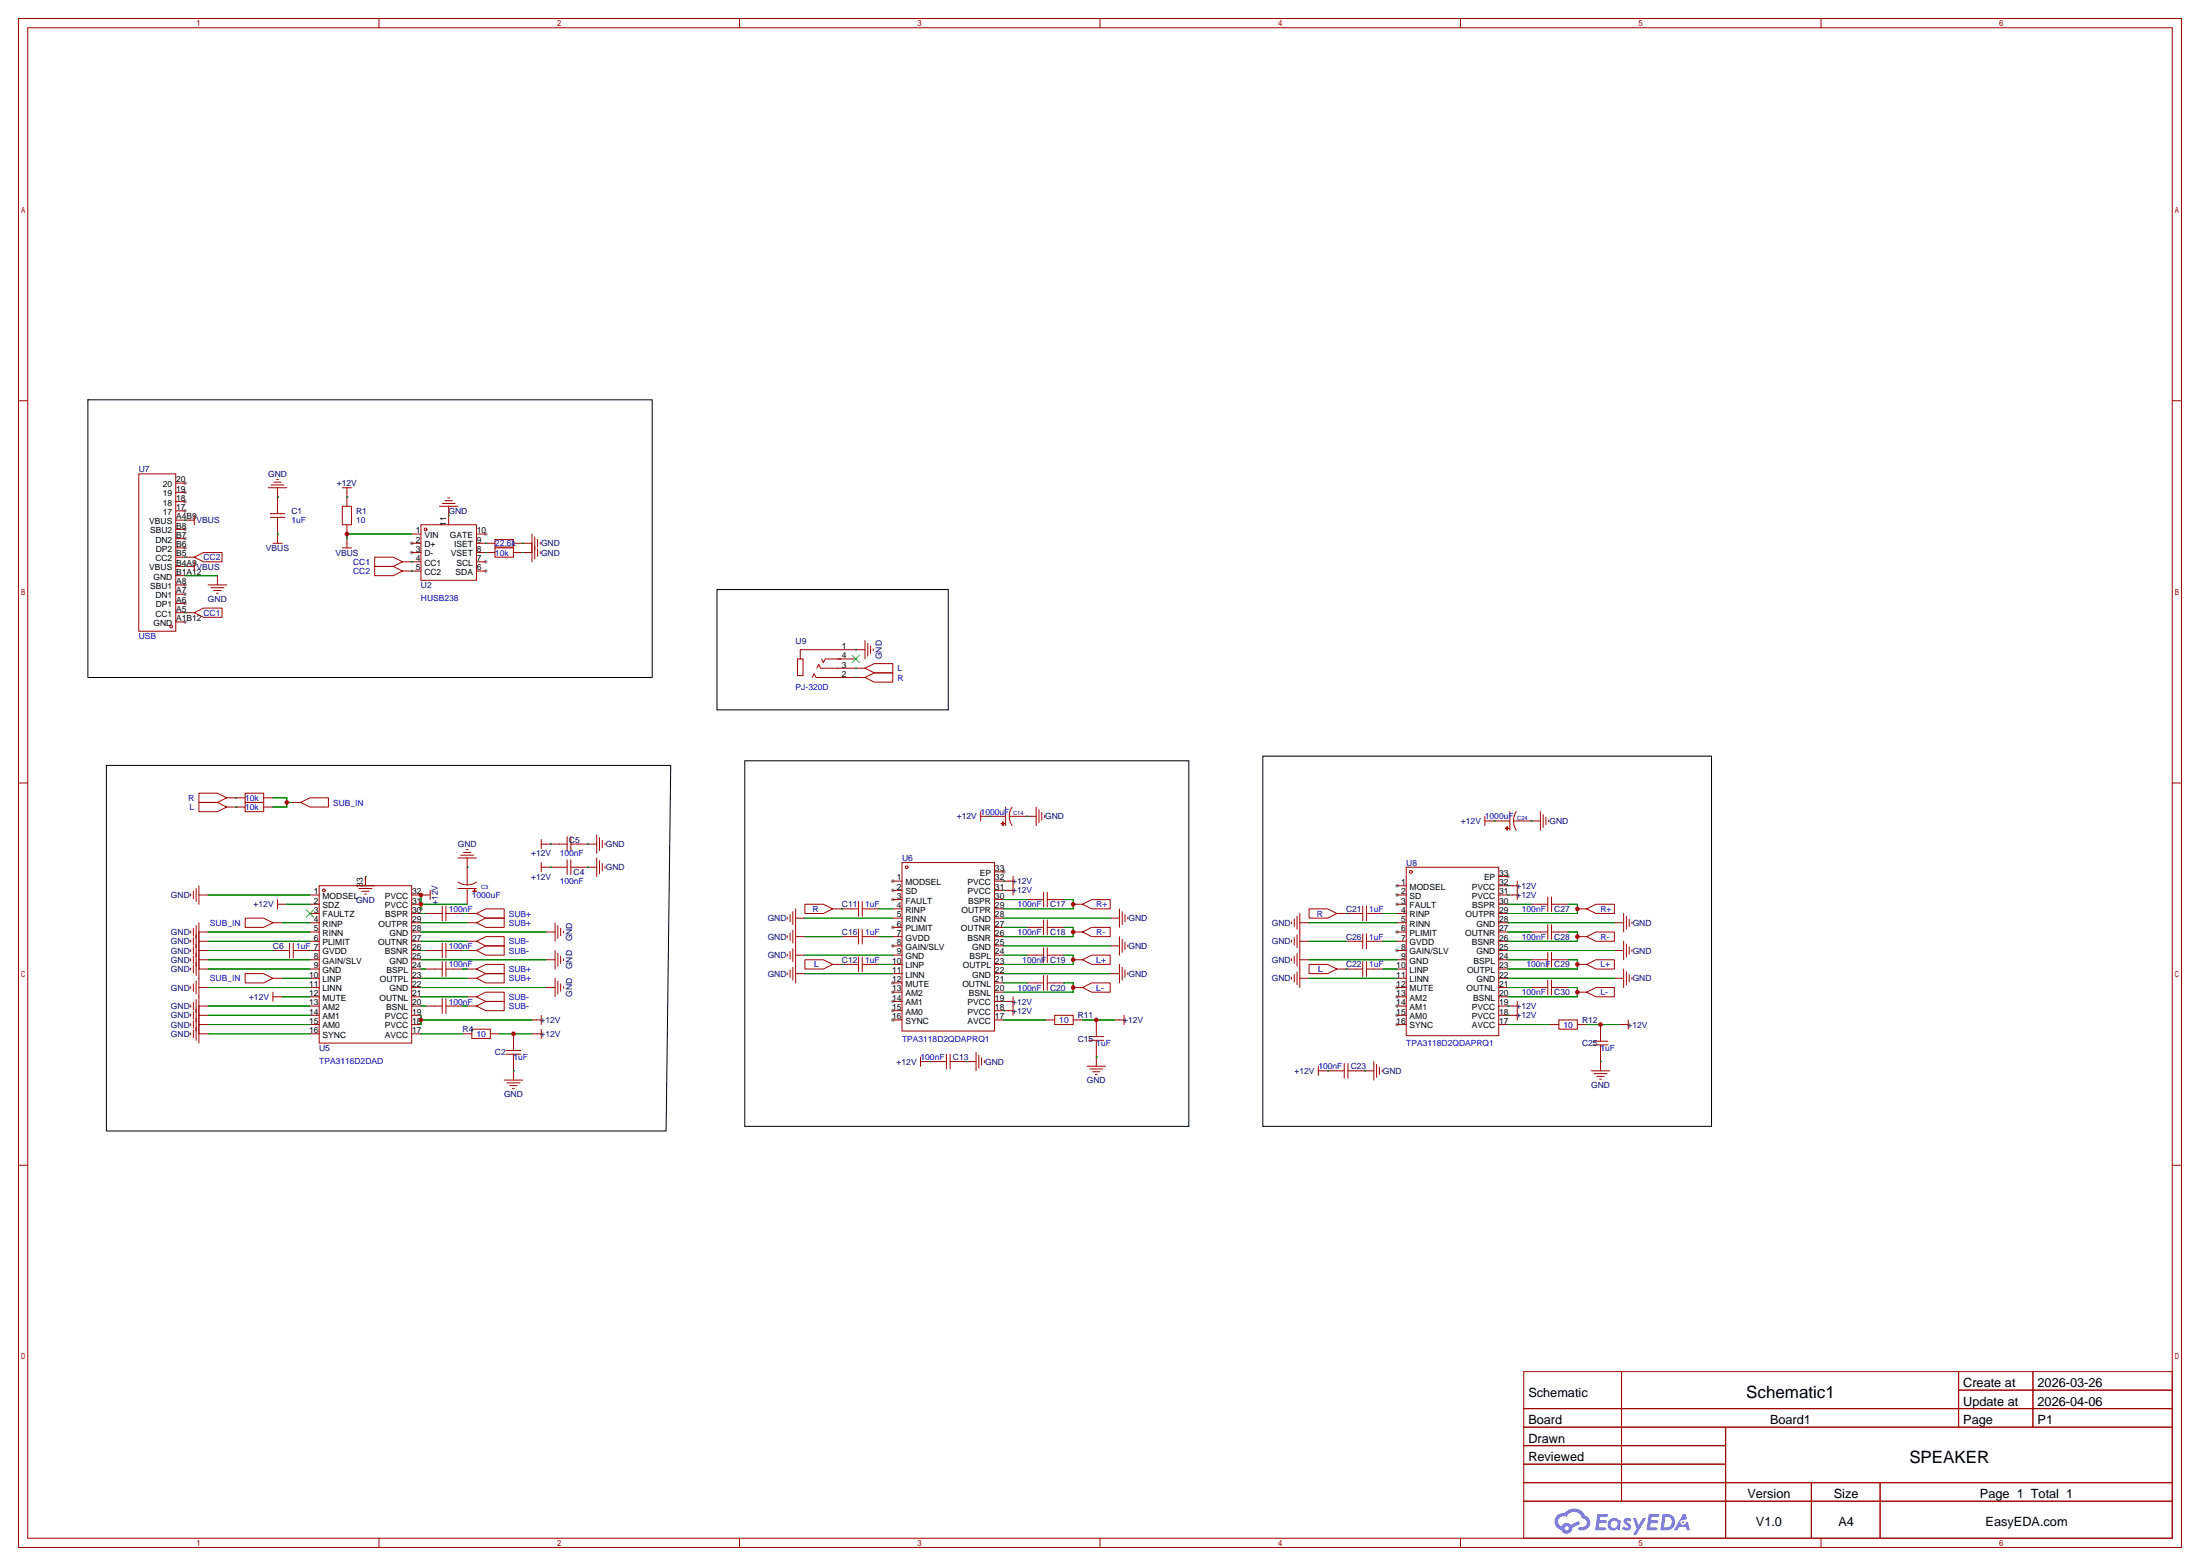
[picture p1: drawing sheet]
<svg xmlns="http://www.w3.org/2000/svg" width="604mm" height="430mm" viewBox="0 0 604 430" stroke-linecap="round" stroke-linejoin="round" font-family="sans-serif">
<g fill="#999">
<circle cx="113" cy="149.1" r=".51"/>
<circle cx="113" cy="151.6" r=".51"/>
<circle cx="133.3" cy="156.7" r=".51"/>
<circle cx="133.3" cy="154.2" r=".51"/>
<circle cx="133.3" cy="146.6" r=".51"/>
<circle cx="275.6" cy="239.3" r=".51"/>
<circle cx="245.1" cy="279.9" r=".51"/>
<circle cx="245.1" cy="277.4" r=".51"/>
<circle cx="245.1" cy="274.8" r=".51"/>
<circle cx="245.1" cy="272.3" r=".51"/>
<circle cx="245.1" cy="269.7" r=".51"/>
<circle cx="245.1" cy="259.6" r=".51"/>
<circle cx="245.1" cy="254.5" r=".51"/>
<circle cx="245.1" cy="246.9" r=".51"/>
<circle cx="245.1" cy="244.3" r=".51"/>
<circle cx="245.1" cy="241.8" r=".51"/>
<circle cx="50.8" cy="132.6" r=".51"/>
<circle cx="50.8" cy="135.1" r=".51"/>
<circle cx="50.8" cy="137.7" r=".51"/>
<circle cx="50.8" cy="140.2" r=".51"/>
<circle cx="50.8" cy="145.3" r=".51"/>
<circle cx="50.8" cy="147.8" r=".51"/>
<circle cx="50.8" cy="150.4" r=".51"/>
<circle cx="50.8" cy="160.5" r=".51"/>
<circle cx="50.8" cy="163.1" r=".51"/>
<circle cx="50.8" cy="165.6" r=".51"/>
<circle cx="50.8" cy="170.7" r=".51"/>
<circle cx="414" cy="240.5" r=".51"/>
<circle cx="383.5" cy="281.2" r=".51"/>
<circle cx="383.5" cy="278.6" r=".51"/>
<circle cx="383.5" cy="276.1" r=".51"/>
<circle cx="383.5" cy="273.6" r=".51"/>
<circle cx="383.5" cy="271" r=".51"/>
<circle cx="383.5" cy="260.9" r=".51"/>
<circle cx="383.5" cy="255.8" r=".51"/>
<circle cx="383.5" cy="248.2" r=".51"/>
<circle cx="383.5" cy="245.6" r=".51"/>
<circle cx="383.5" cy="243.1" r=".51"/>
<circle cx="115.6" cy="249.4" r=".51"/>
</g>
<g fill="none" stroke="#a10000" stroke-width=".27">
<path d="M5.1 5.1h593.8v419.6h-593.8zM7.6 7.6h588.8v414.5h-588.8zM104.1 5.1v2.5M203 5.1v2.5M302 5.1v2.5M401 5.1v2.5M500 5.1v2.5M5.1 110h2.5M596.4 110h2.5M5.1 214.9h2.5M596.4 214.9h2.5M5.1 319.8h2.5"/>
<path d="M596.4 319.8h2.5M418.3 376.4h178.1v45.7h-178.1zM445.2 376.4v35.6M537.7 376.4v15.3M558.1 376.4v15.3M418.3 386.6h178.1M418.3 391.7h178.1M418.3 396.7h55.5M473.8 391.7v30.4M537.7 381.5h58.7M418.3 406.9h178.1M418.3 401.8h55.5"/>
<path d="M418.3 412h178.1M497.3 406.9v15.2M516.2 406.9v15.2M104.1 422.1v2.6M203 422.1v2.6M302 422.1v2.6M401 422.1v2.6M500 422.1v2.6"/>
</g>
<g fill="#5487ff">
<path d="M446.1 416.8a1.3 1.3 0 0 1 1.8 .3l-.4 .6a.47 .47 0 0 0-.4-.4 .47 .47 0 0 0-.5 .3l.1 .1a1.22 1.22 0 0 1 1 .9 1.22 1.22 0 0 1-.4 1.3 1.58 1.58 0 0 1-2-.5l.5-.6 .8 .5a.31 .31 0 0 0 .4-.3 .31 .31 0 0 0-.3-.3 1.12 1.12 0 0 1-.6-1.9z"/>
<path d="M448.4 416.6h.8l.7 2 1.1-2h1l-2.8 4.6h-.9l1-1.7z"/>
<path d="M438.6 415.5h2.5l.4 .2-.2 .5-1.9 .1-.2 .9h1.7l.3 .4-.4 .4h-1.7l-.2 1.2h1.9l.2 .4-.2 .3-2.9 .1z"/>
<path d="M452.7 415.5h2.7a.39 .39 0 0 1 .2 .5 .39 .39 0 0 1-.4 .3h-1.7l-.2 .9h1.7l.3 .4-.4 .4h-1.7l-.2 1.2h1.9l.1 .6-.3 .2h-2.7z"/>
<path d="M462.1 415.5h.7l.4 1.3-.7 .4a.75 .75 0 0 0-1.1 .3 .75 .75 0 0 0 .5 1 .75 .75 0 0 0 .9-.7l.6-.2 .6 2.4h-.9l-.2-1h-1.9l-.5 1h-.9z"/>
<path d="M456.5 415.5l-.7 4.5h1.5a2.27 2.27 0 0 0 2.6-2.3 2.27 2.27 0 0 0-2.7-2.2zM457.2 416.3a1.5 1.5 0 0 1 1.8 1.5 1.5 1.5 0 0 1-1.9 1.4h-.3z"/>
<path d="M441.9 417.1a1.6 1.6 0 0 0-.3 2.3 1.6 1.6 0 0 0 2.3 .2l.8 .4 .3-2.5-.2-.3h-.4a1.58 1.58 0 0 0-2.5-.1zM442.5 417.6a.99 .99 0 0 1 1.6 .6 .99 .99 0 0 1-1.3 1.1 .98 .98 0 0 1-.3-1.7z"/>
<path d="M427.5 415.9a2.37 2.37 0 0 0 1.2 4 1.54 1.54 0 0 0 1.7 1 1.54 1.54 0 0 0 1.3-1.6l2.1-1.1-.4-.8-2.1 1.1a1.57 1.57 0 0 0-2.6 .4 1.5 1.5 0 0 1-.7-2.1 1.5 1.5 0 0 1 2.1-.5 2.27 2.27 0 0 1 2.3-1.4 2.27 2.27 0 0 1 2.1 1.8 1.23 1.23 0 0 1 1.1 1.6 1.23 1.23 0 0 1-1.8 .7 .47 .47 0 0 0-.5 .5 .47 .47 0 0 0 .4 .5 2.14 2.14 0 0 0 2.8-1.4 2.14 2.14 0 0 0-1.4-2.7 3.2 3.2 0 0 0-5.4-.7l-1.2 .1zM429.6 419.4a.58 .58 0 0 1 1.1 0 .58 .58 0 0 1-1.1 0z"/>
<circle cx="462.1" cy="417.7" r=".28"/>
</g>
<g fill="none" stroke="#a10000" stroke-width=".27">
<path d="M38.1 130h10.2v43.2h-10.2zM48.3 132.6h2.5M48.3 135.1h2.5M48.3 137.7h2.5M73.7 133.9h5M74.4 133.1h3.6M75.2 132.3h2M75.9 131.6h.6M76.2 133.9v7.1M94 138.9h2.5v5.1h-2.5zM94 133.9h2.5M95.2 133.9v5"/>
<path d="M120.6 138.9h5.1M121.4 138.2h3.6M122.2 137.4h2M122.9 136.7h.5M123.2 138.9v5.1M48.3 140.2h2.5M48.3 142.7h5M48.3 145.3h2.5M48.3 147.8h2.5M48.3 150.4h2.5M48.3 152.9h5M48.3 155.4h5"/>
<path d="M48.3 158h2.5M53.3 152.9l2.6-1.3h5.1v2.6h-5.1zM53.3 141.5v2.5M53.3 154.2v2.5M59.7 158v2.5M74.2 142h4M74.2 141h4M74.9 149.1h2.6M76.2 142v7.1M94 150.4h2.5M95.2 144v2.6M95.2 147.8v2.6"/>
<path d="M102.9 152.9h5l2.6 1.3-2.6 1.2h-5zM102.9 155.4h5l2.6 1.3-2.6 1.3h-5zM110.5 154.2h5.1M110.5 156.7h5.1M113 146.6h2.6M113 149.1h2.6M113 151.6h2.6M115.6 144h15.2v15.3h-15.2zM130.8 146.6h2.5M130.8 149.1h5.1M130.8 151.6h5.1M130.8 154.2h2.5"/>
<path d="M130.8 156.7h2.5M135.9 150.4h5.1v2.5h-5.1zM135.9 148.1h5.1v2h-5.1zM141 149.1h5M141 151.6h5M146 146.6v7.6M146.8 147.3v6.1M147.6 148.1v2M147.6 150.6v2.1M148.3 148.8v.6M148.3 151.4v.5M48.3 160.5h2.5"/>
<path d="M48.3 163.1h2.5M48.3 165.6h2.5M48.3 168.1h5M48.3 170.7h2.5M53.3 168.1l2.6-1.2h5.1v2.5h-5.1zM57.1 160.5h5.1M57.9 161.3h3.6M58.7 162.1h2M59.4 162.8h.5M237.5 178.3h-17.8v2.5M237.5 175.8v5M238.3 176.5v3.6"/>
<path d="M239 177.3v2M239.8 178.1v.5M218.9 180.8h1.6v4.6h-1.6zM223 185.9l.5-1 .5 1h13.5M224.3 183.4l.5-1 .5 1h12.2M225.6 180.8l.5 1.1 .5-1.1h4.3M229.9 180.8h5M237.5 185.9l2.5-1.2h5.1v2.5h-5.1zM237.5 183.4l2.5-1.3h5.1v2.6h-5.1zM54.6 217.7h5.1l2.5 1.2-2.5 1.3h-5.1zM62.2 218.9h5.1M67.3 217.7h5.1v2.5h-5.1z"/>
<path d="M72.4 218.9h2.5M54.6 220.2h5.1l2.5 1.3-2.5 1.3h-5.1zM62.2 221.5h5.1M67.3 220.2h5.1v2.6h-5.1zM72.4 221.5h2.5M80 220.2h2.5M82.5 220.2l2.6-1.3h5.1v2.6h-5.1zM125.7 235.5h5.1M126.5 234.7h3.5M127.3 233.9h2M128 233.2h.5M128.3 235.5v7.3"/>
<path d="M148.6 230.4v2.5M148.6 236.7v2.6M148.6 238h7.1M148.6 231.6h7.1M155.7 229.6v4.1M155.7 236v4M156.7 229.6v4.1M156.7 236v4M156.7 238h7.1M156.7 231.6h7.1M163.8 229.1v5.1M163.8 235.5v5"/>
<path d="M164.6 229.9v3.5M164.6 236.2v3.6M165.4 230.6v2.1M165.4 237v2M166.1 231.4v.5M166.1 237.7v.6M247.6 236.7h25.4v46.3h-25.4zM269.2 224h6.9M269.2 222.8v2.5M273 239.3h2.6M274.8 226l1 .1zM275.3 225.6l.1 1z"/>
<path d="M276.1 221.5v5.1M277.1 224l.1 1.1 .7 1.5M277.1 224h7.4M277.9 221.5l-.5 .9-.3 1.6M284.5 221.5v5.1M285.2 222.2v3.6M286 223v2M286.8 223.8v.5M386.1 238h25.4v46.2h-25.4zM407.7 225.3h6.8M407.7 224v2.6M413.3 227.3h1z"/>
<path d="M413.8 226.8v1zM414.5 222.8v5M415.5 225.3l.1 1.1 .7 1.4M415.5 225.3h7.4M416.3 222.8l-.5 .9-.3 1.6M422.9 222.8v5M423.7 223.5v3.6M424.4 224.3v2M425.2 225v.6M52.3 245.4v.5M52.3 255.5v.5M52.3 258.1v.5"/>
<path d="M53.1 244.6v2M53.1 254.8v2M53.1 257.3v2M53.1 259.8v2.1M53.8 243.8v3.6M53.8 254v13.7M54.6 245.6h2.5M54.6 255.8h2.5M54.6 258.3h2.5M54.6 243.1v5.1M54.6 253.2v33.1M67.3 252h5.1l2.5 1.2-2.5 1.3h-5.1z"/>
<path d="M74.9 253.2h2.6M76.2 248.2h2.5M76.2 246.9v2.5M79.5 258.8v4.1M80.5 258.8v4.1M85.1 245.6h2.5M85.1 248.2h2.5M85.1 250.7h2.5M85.1 253.2h2.5M85.1 255.8h2.5M85.1 258.3h2.5M87.6 243.1h25.4v43.2h-25.4z"/>
<path d="M97.8 243.1h5.1M98.6 243.8h3.5M99.3 244.6h2M100.1 245.4h.5M100.3 240.5v2.6M113 245.6h5.1M113 248.2h2.6M113 250.7h2.6M113 253.2h2.6M113 255.8h2.6M113 258.3h2.6M116.8 250.7h4.6"/>
<path d="M118.1 244.3v2.6M121.4 248.7v4M121.4 258.8v4.1M122.4 250.7h4.6M122.4 248.7v4M122.4 258.8v4.1M125.7 242.1l1 .5 1.6 .2M125.7 243.8h5.1M128.3 250.7h2.5M128.3 253.2h2.5M128.3 258.3h2.5M128.3 243.8v4.4"/>
<path d="M129.8 244.6h1zM130.3 244.1v1zM130.8 242.1l-1.5 .6-1 .1M130.8 253.2l2.5-1.2h5.1v2.5h-5.1zM130.8 258.3l2.5-1.3h5.1v2.6h-5.1zM130.8 250.7l2.5-1.3h5.1v2.6h-5.1zM149.9 255.8h2.5M152.4 253.2v5.1M153.2 254v3.6M153.9 254.8v2M154.7 255.5v.5M216.2 251.7v.5"/>
<path d="M216.2 256.8v.5M216.9 251v2M216.9 256v2.1M217.7 250.2v3.5M217.7 255.3v3.5M218.4 252h2.6M218.4 257h2.6M218.4 249.4v20.3M221 248.2h5.1l2.5 1.2-2.5 1.3h-5.1zM228.6 249.4h7.1M231.1 257h4.6M235.7 247.4v4.1"/>
<path d="M235.7 255v4.1M236.7 249.4h4.6M236.7 257h4.6M236.7 247.4v4.1M236.7 255v4.1M245.1 241.8h2.5M245.1 244.3h2.5M245.1 246.9h2.5M245.1 249.4h2.5M245.1 252h2.5M245.1 254.5h2.5M245.1 257h2.5"/>
<path d="M245.1 259.6h2.5M273 241.8h5.1M273 244.3h5.1M273 246.9h2.6M273 249.4h2.6M273 252h2.6M273 254.5h2.6M273 257h2.6M273 259.6h2.6M278.1 240.5v5.1M281.9 246.9h4.6M281.9 254.5h4.6"/>
<path d="M286.5 244.9v4M286.5 252.5v4M287.5 246.9h4.6M287.5 254.5h4.6M287.5 244.9v4M287.5 252.5v4M294.6 248.2h2.6M294.6 255.8h2.6M297.2 248.2l2.5-1.3h5.1v2.5h-5.1zM297.2 255.8l2.5-1.3h5.1v2.5h-5.1zM304.8 252h2.5M304.8 259.6h2.5"/>
<path d="M307.3 249.4v5.1M307.3 257v5.1M308.1 250.2v3.5M308.1 257.8v3.6M308.9 251v2M308.9 258.6v2M309.6 251.7v.5M309.6 259.3v.5M354.6 253v.5M354.6 258.1v.5M355.3 252.2v2.1M355.3 257.3v2"/>
<path d="M356.1 251.5v3.5M356.1 256.5v3.6M356.9 253.2h2.5M356.9 258.3h2.5M356.9 250.7v20.3M359.4 249.4h5.1l2.5 1.3-2.5 1.3h-5.1zM367 250.7h7.1M369.6 258.3h4.5M374.1 248.7v4M374.1 256.3v4M375.2 250.7h4.5M375.2 258.3h4.5"/>
<path d="M375.2 248.7v4M375.2 256.3v4M383.5 245.6h2.6M383.5 248.2h2.6M383.5 250.7h2.6M383.5 253.2h2.6M383.5 255.8h2.6M383.5 258.3h2.6M383.5 243.1h2.6M411.5 245.6h5.1M411.5 248.2h2.5M411.5 250.7h2.5"/>
<path d="M411.5 253.2h2.5M411.5 255.8h2.5M411.5 258.3h2.5M411.5 240.5h2.5M411.5 243.1h5.1M416.6 241.8v5.1M420.4 248.2h4.5M420.4 255.8h4.5M424.9 246.1v4.1M424.9 253.7v4.1M426 248.2h4.5M426 255.8h4.5"/>
<path d="M426 246.1v4.1M426 253.7v4.1M433.1 249.4h2.5M433.1 257h2.5M435.6 249.4l2.5-1.2h5.1v2.5h-5.1zM435.6 257l2.5-1.2h5.1v2.5h-5.1zM443.2 253.2h2.6M445.8 250.7v5.1M445.8 258.3v5.1M446.5 251.5v3.5M446.5 259.1v3.5M447.3 252.2v2.1"/>
<path d="M447.3 259.8v2.1M448.1 253v.5M52.3 260.6v.5M52.3 263.1v.6M52.3 265.7v.5M52.3 270.8v.5M52.3 275.8v.6M52.3 278.4v.5M53.1 262.4v2M53.1 264.9v2.1M53.1 270v2M53.1 275.1v2"/>
<path d="M53.1 277.6v2.1M53.8 269.2v3.6M53.8 274.3v11.2M54.6 260.9h2.5M54.6 263.4h2.5M54.6 265.9h2.5M54.6 271h2.5M54.6 276.1h2.5M54.6 278.6h2.5M67.3 267.2h5.1l2.5 1.3-2.5 1.2h-5.1zM74.9 260.9h4.6M74.9 268.5h2.6"/>
<path d="M74.9 273.6h2.6M74.9 272.3v2.5M80.5 260.9h7.1M85.1 263.4h2.5M85.1 265.9h2.5M85.1 268.5h2.5M85.1 271h2.5M85.1 273.6h2.5M85.1 276.1h2.5M85.1 278.6h2.5M113 260.9h2.6M113 263.4h2.6"/>
<path d="M113 265.9h2.6M113 268.5h2.6M113 271h2.6M113 273.6h2.6M113 276.1h2.6M113 278.6h2.6M116.8 260.9h4.6M116.8 265.9h4.6M116.8 276.1h4.6M121.4 263.9v4.1M121.4 274.1v4M122.4 260.9h4.6"/>
<path d="M122.4 265.9h4.6M122.4 276.1h4.6M122.4 263.9v4.1M122.4 274.1v4M128.3 260.9h2.5M128.3 265.9h2.5M128.3 268.5h2.5M128.3 273.6h2.5M128.3 276.1h2.5M130.8 268.5l2.5-1.3h5.1v2.5h-5.1zM130.8 273.6l2.5-1.3h5.1v2.5h-5.1zM130.8 265.9l2.5-1.2h5.1v2.5h-5.1z"/>
<path d="M130.8 276.1l2.5-1.3h5.1v2.6h-5.1zM130.8 260.9l2.5-1.3h5.1v2.5h-5.1zM146 279.9h2.6M148.6 278.6v2.6M149.9 263.4h2.5M149.9 271h2.5M152.4 260.9v5M152.4 268.5v5.1M153.2 261.6v3.6M153.2 269.2v3.6M153.9 262.4v2M153.9 270v2"/>
<path d="M154.7 263.1v.6M154.7 270.8v.5M216.2 261.9v.5M216.2 267v.5M216.9 261.1v2M216.9 266.2v2M217.7 260.3v3.6M217.7 265.4v3.6M218.4 262.1h2.6M218.4 267.2h2.6M221 263.4h5.1l2.5 1.3-2.5 1.2h-5.1zM228.6 264.7h7.1"/>
<path d="M235.7 262.6v4.1M236.7 264.7h4.6M236.7 262.6v4.1M245.1 262.1h2.5M245.1 264.7h2.5M245.1 267.2h2.5M245.1 269.7h2.5M245.1 272.3h2.5M245.1 274.8h2.5M245.1 277.4h2.5M245.1 279.9h2.5M273 262.1h2.6"/>
<path d="M273 264.7h2.6M273 267.2h2.6M273 269.7h2.6M273 272.3h2.6M273 274.8h5.1M273 277.4h5.1M273 279.9h2.6M278.1 273.6v5M281.9 262.1h4.6M281.9 269.7h4.6M286.5 260.1v4.1M286.5 267.7v4.1"/>
<path d="M287 279.9h2.6M287.5 262.1h4.6M287.5 269.7h4.6M287.5 260.1v4.1M287.5 267.7v4.1M289.6 278.6h5v2.6h-5zM294.6 263.4h2.6M294.6 271h2.6M294.6 279.9h2.6M297.2 263.4l2.5-1.3h5.1v2.6h-5.1zM297.2 271l2.5-1.3h5.1v2.6h-5.1zM301 279.9v4.6"/>
<path d="M304.8 267.2h2.5M306.1 279.9h2.5M307.3 264.7v5M308.1 265.4v3.6M308.6 278.6v2.6M308.9 266.2v2M309.6 267v.5M354.6 263.1v.6M354.6 268.2v.5M355.3 262.4v2M355.3 267.5v2M356.1 261.6v3.6"/>
<path d="M356.1 266.7v3.6M356.9 263.4h2.5M356.9 268.5h2.5M359.4 264.7h5.1l2.5 1.2-2.5 1.3h-5.1zM367 265.9h7.1M374.1 263.9v4.1M375.2 265.9h4.5M375.2 263.9v4.1M383.5 260.9h2.6M383.5 263.4h2.6M383.5 265.9h2.6M383.5 268.5h2.6"/>
<path d="M383.5 271h2.6M383.5 273.6h2.6M383.5 276.1h2.6M383.5 278.6h2.6M411.5 260.9h2.5M411.5 263.4h2.5M411.5 265.9h2.5M411.5 268.5h2.5M411.5 271h2.5M411.5 273.6h2.5M411.5 276.1h5.1M411.5 278.6h5.1"/>
<path d="M416.6 274.8v5.1M420.4 263.4h4.5M420.4 271h4.5M424.9 261.4v4M424.9 269v4M426 263.4h4.5M426 271h4.5M426 261.4v4M426 269v4M428 279.9h5.1v2.5h-5.1zM433.1 264.7h2.5M433.1 272.3h2.5"/>
<path d="M435.6 264.7l2.5-1.3h5.1v2.5h-5.1zM435.6 272.3l2.5-1.3h5.1v2.6h-5.1zM443.2 260.9h2.6M443.2 268.5h2.6M445.8 265.9v5.1M446.5 266.7v3.6M447 279.9v2.5M447.3 267.5v2M448.1 260.6v.5M448.1 268.2v.5M52.3 280.9v.5M52.3 283.5v.5"/>
<path d="M53.1 280.2v2M53.1 282.7v2M54.6 281.2h2.5M54.6 283.7h2.5M85.1 281.2h2.5M85.1 283.7h2.5M113 281.2h2.6M113 283.7h2.6M127 283.7h2.5M129.5 282.4h5.1v2.6h-5.1zM134.6 283.7h2.6M138.4 296.4h5.1"/>
<path d="M138.9 289.3h4.1M138.9 288.3h4.1M139.2 297.2h3.5M140 297.9h2M140.7 298.7h.5M141 283.7v4.6M141 289.3v7.1M146 283.7h2.6M148.6 282.4v2.6M252.7 291.3h7.1M252.7 290.1v2.5M259.8 289.3v4.1"/>
<path d="M260.9 289.3v4.1M260.9 291.3h7.1M268 288.8v5.1M268.7 289.6v3.5M269.5 290.3v2.1M270.3 291.1v.5M298.4 292.6h5.1M299 285.5h4M299 284.5h4M299.2 293.4h3.6M300 294.1h2M300.7 294.9h.5"/>
<path d="M301 285.5v7.1M361.9 293.9h7.2M361.9 292.6v2.5M369.1 291.8v4.1M370.1 291.8v4.1M370.1 293.9h7.1M377.2 291.3v5.1M378 292.1v3.6M378.7 292.9v2M379.5 293.6v.5M383.5 281.2h2.6M411.5 281.2h2.5"/>
<path d="M425.4 281.2h2.6M433.1 281.2h2.5M436.9 293.9h5.1M437.4 286.8h4.1M437.4 285.8h4.1M437.6 294.6h3.6M438.4 295.4h2M439.2 296.2h.5M439.4 281.2v4.6M439.4 286.8v7.1M444.5 281.2h2.5"/>
<circle cx="116.8" cy="145.3" r=".38"/>
<circle cx="47" cy="172" r=".38"/>
<circle cx="248.9" cy="238" r=".38"/>
<circle cx="387.3" cy="239.3" r=".38"/>
<circle cx="88.9" cy="244.3" r=".38"/>
</g>
<path d="M233.9 179.8l2.1 2.1M236 179.8l-2.1 2.1M84.1 249.7l2 2M86.1 249.7l-2 2" fill="none" stroke="#3c3" stroke-width=".27"/>
<g fill="none" stroke="#008700" stroke-width=".27">
<path d="M76.2 136.4h.1M95.2 136.4h.1M50.8 155.4h.1M50.8 152.9h.1M50.8 142.7h.1M50.8 158h8.9M76.2 146.6h.1M113 154.2h.1M113 156.7h.1M113 146.6h-17.8v1.2M123.2 141.5h.1M133.3 151.6h.1"/>
<path d="M133.3 149.1h.1M143.5 151.6h.1M143.5 149.1h.1M50.8 168.1h.1M234.9 178.3h.1M234.9 183.4h.1M234.9 185.9h.1M64.8 218.9h.1M74.9 218.9h3.8v2.6h-3.8M64.8 221.5h.1M78.7 220.2h1.3M128.3 238h.1"/>
<path d="M151.1 231.6h.1M151.1 238h.1M161.3 231.6h.1M161.3 238h.1M271.8 224h.1M281.9 224h.1M410.2 225.3h.1M420.4 225.3h.1M57.1 255.8h28M57.1 258.3h28M57.1 245.6h28M77.5 253.2h7.6"/>
<path d="M78.7 248.2h6.4M100.3 240.5h.1M115.6 245.6v3.8M115.6 255.8h34.3M115.6 253.2h12.7M115.6 258.3h12.7M115.6 248.2h12.7M115.6 250.7h1.2M127 250.7h1.3M221 252h24.1M221 257h10.1M231.1 249.4h.1"/>
<path d="M241.3 249.4h3.8M241.3 257h3.8M275.6 241.8h.1M275.6 244.3h.1M275.6 252h29.2M275.6 246.9h6.3M275.6 254.5h6.3M275.6 259.6h29.2M292.1 246.9h2.5v2.5h-19M292.1 254.5h2.5v2.5h-19M359.4 253.2h24.1M359.4 258.3h10.2"/>
<path d="M369.6 250.7h.1M379.7 258.3h3.8M379.7 250.7h3.8M414 243.1h.1M414 245.6h.1M414 255.8h6.4M414 253.2h29.2M414 248.2h6.4M430.5 255.8h2.6v2.5h-19.1M430.5 248.2h2.6v2.5h-19.1M57.1 265.9h28M57.1 271h28"/>
<path d="M57.1 260.9h17.8M57.1 263.4h28M57.1 276.1h28M57.1 278.6h28M77.5 268.5h7.6M77.5 273.6h7.6M85.1 260.9h.1M115.6 278.6v2.6M115.6 279.9h30.4M115.6 265.9h1.2M115.6 271h34.3M115.6 268.5h12.7"/>
<path d="M115.6 273.6h12.7M115.6 260.9h1.2M115.6 263.4h34.3M115.6 276.1h1.2M127 265.9h1.3M127 260.9h1.3M127 276.1h1.3M221 267.2h24.1M221 262.1h24.1M231.1 264.7h.1M241.3 264.7h3.8M275.6 274.8h.1"/>
<path d="M275.6 277.4h.1M275.6 279.9h11.4M275.6 267.2h29.2M275.6 262.1h6.3M275.6 269.7h6.3M292.1 262.1h2.5v2.6h-19M292.1 269.7h2.5v2.6h-19M297.2 279.9h8.9M359.4 268.5h24.1M359.4 263.4h24.1M369.6 265.9h.1M379.7 265.9h3.8"/>
<path d="M414 276.1h.1M414 278.6h.1M414 271h6.4M414 268.5h29.2M414 260.9h29.2M414 263.4h6.4M430.5 263.4h2.6v2.5h-19.1M430.5 271h2.6v2.6h-19.1M57.1 283.7h28M57.1 281.2h28M115.6 283.7h11.4M137.2 283.7h8.8"/>
<path d="M141 293.9h.1M255.3 291.3h.1M265.4 291.3h.1M301 290.1h.1M364.5 293.9h.1M374.6 293.9h.1M414 281.2h11.4M435.6 281.2h8.9M439.4 291.3h.1"/>
</g>
<path d="M24.1 109.7h155v76.2h-155zM196.8 161.8h63.5v33h-63.5zM29.2 210.1h154.9l-1.2 100.3h-153.7zM204.5 208.8h121.9v100.3h-121.9zM346.7 207.5h123.2v101.6h-123.2z" fill="none" stroke="#000" stroke-width=".27"/>
<g fill="#c00">
<circle cx="95.3" cy="146.6" r=".63"/>
<circle cx="115.6" cy="279.9" r=".63"/>
<circle cx="141" cy="283.7" r=".63"/>
<circle cx="78.7" cy="220.2" r=".63"/>
<circle cx="115.6" cy="248.2" r=".63"/>
<circle cx="115.6" cy="245.6" r=".63"/>
<circle cx="301" cy="279.9" r=".63"/>
<circle cx="294.6" cy="248.2" r=".63"/>
<circle cx="294.6" cy="255.8" r=".63"/>
<circle cx="294.6" cy="263.4" r=".63"/>
<circle cx="294.6" cy="271" r=".63"/>
<circle cx="439.4" cy="281.2" r=".63"/>
<circle cx="433.1" cy="249.4" r=".63"/>
<circle cx="433.1" cy="257" r=".63"/>
<circle cx="433.1" cy="264.7" r=".63"/>
<circle cx="433.1" cy="272.3" r=".63"/>
</g>
<g font-size="4.7">
<text x="479.4" y="383.6">Schematic1</text>
<text x="524.2" y="401.4">SPEAKER</text>
</g>
<g font-size="3.5">
<text x="419.6" y="383.3">Schematic</text>
<text x="539" y="380.7">Create at</text>
<text x="559.4" y="380.7">2026-03-26</text>
<text x="539" y="385.8">Update at</text>
<text x="559.4" y="385.8">2026-04-06</text>
<text x="419.6" y="390.9">Board</text>
<text x="419.6" y="396">Drawn</text>
<text x="486" y="390.9">Board1</text>
<text x="539" y="390.9">Page</text>
<text x="559.4" y="390.9">P1</text>
<text x="419.6" y="401">Reviewed</text>
<text x="479.7" y="411.2">Version</text>
<text x="503.5" y="411.2">Size</text>
<text x="543.6" y="411.2">Page 1 Total 1</text>
<text x="482.1" y="418.8">V1.0</text>
<text x="504.7" y="418.8">A4</text>
<text x="545.2" y="418.8">EasyEDA.com</text>
</g>
<g font-size="2.3" fill="#000080">
<text x="38.1" y="129.6">U7</text>
<text x="73.6" y="130.9">GND</text>
<text x="92.5" y="133.4">+12V</text>
<text x="54" y="143.6">VBUS</text>
<text x="80" y="141.1">C1</text>
<text x="97.8" y="141.1">R1</text>
<text x="123.1" y="141.1">GND</text>
<text x="148.5" y="149.9">GND</text>
<text x="73" y="151.2">VBUS</text>
<text x="92.1" y="152.5">VBUS</text>
<text x="148.5" y="152.5">GND</text>
<text x="54" y="156.3">VBUS</text>
<text x="115.6" y="161.4">U2</text>
<text x="57.1" y="165.2">GND</text>
<text x="218.4" y="176.6">U9</text>
<text x="242.1" y="180.9" transform="rotate(-90 242.1 180.9)">GND</text>
<text x="262.7" y="224.9">+12V</text>
<text x="287" y="224.9">GND</text>
<text x="401.1" y="226.1">+12V</text>
<text x="425.4" y="226.1">GND</text>
<text x="125.7" y="232.5">GND</text>
<text x="156.2" y="231.2">C5</text>
<text x="166.3" y="232.5">GND</text>
<text x="145.8" y="235">+12V</text>
<text x="166.3" y="238.8">GND</text>
<text x="247.6" y="236.3">U6</text>
<text x="386.1" y="237.6">U8</text>
<text x="145.8" y="241.4">+12V</text>
<text x="157.5" y="240.1">C4</text>
<text x="277.9" y="242.7">+12V</text>
<text x="277.9" y="245.2">+12V</text>
<text x="416.3" y="243.9">+12V</text>
<text x="46.9" y="246.5">GND</text>
<text x="69.6" y="249">+12V</text>
<text x="97.7" y="247.7">GND</text>
<text x="120.2" y="248.4" transform="rotate(-90 120.2 248.4)">+12V</text>
<text x="231.1" y="249">C11</text>
<text x="288.3" y="249">C17</text>
<text x="369.6" y="250.3">C21</text>
<text x="416.3" y="246.5">+12V</text>
<text x="426.7" y="250.3">C27</text>
<text x="46.9" y="256.6">GND</text>
<text x="210.8" y="252.8">GND</text>
<text x="210.8" y="257.9">GND</text>
<text x="231.1" y="256.6">C16</text>
<text x="288.3" y="256.6">C18</text>
<text x="309.8" y="252.8">GND</text>
<text x="349.2" y="254.1">GND</text>
<text x="369.6" y="257.9">C26</text>
<text x="426.7" y="257.9">C28</text>
<text x="448.3" y="254.1">GND</text>
<text x="46.9" y="261.7">GND</text>
<text x="46.9" y="259.2">GND</text>
<text x="74.9" y="260.4">C6</text>
<text x="157.1" y="258.4" transform="rotate(-90 157.1 258.4)">GND</text>
<text x="210.8" y="263">GND</text>
<text x="309.8" y="260.4">GND</text>
<text x="349.2" y="259.2">GND</text>
<text x="448.3" y="261.7">GND</text>
<text x="46.9" y="266.8">GND</text>
<text x="46.9" y="264.2">GND</text>
<text x="157.1" y="266" transform="rotate(-90 157.1 266)">GND</text>
<text x="210.8" y="268.1">GND</text>
<text x="231.1" y="264.2">C12</text>
<text x="309.8" y="268.1">GND</text>
<text x="349.2" y="269.3">GND</text>
<text x="349.2" y="264.2">GND</text>
<text x="369.6" y="265.5">C22</text>
<text x="448.3" y="269.3">GND</text>
<text x="46.9" y="271.9">GND</text>
<text x="68.4" y="274.4">+12V</text>
<text x="157.1" y="273.6" transform="rotate(-90 157.1 273.6)">GND</text>
<text x="277.9" y="275.7">+12V</text>
<text x="288.3" y="271.9">C20</text>
<text x="426.7" y="273.1">C30</text>
<text x="46.9" y="276.9">GND</text>
<text x="46.9" y="279.5">GND</text>
<text x="148.4" y="280.8">+12V</text>
<text x="277.9" y="278.2">+12V</text>
<text x="295.9" y="279.5">R11</text>
<text x="308.4" y="280.8">+12V</text>
<text x="416.3" y="276.9">+12V</text>
<text x="416.3" y="279.5">+12V</text>
<text x="434.3" y="280.8">R12</text>
<text x="46.9" y="282">GND</text>
<text x="46.9" y="284.6">GND</text>
<text x="127" y="283.3">R4</text>
<text x="148.4" y="284.6">+12V</text>
<text x="295.9" y="285.8">C15</text>
<text x="434.3" y="287.1">C25</text>
<text x="446.8" y="282">+12V</text>
<text x="87.6" y="288.4">U5</text>
<text x="135.9" y="289.6">C2</text>
<text x="246.2" y="292.2">+12V</text>
<text x="261.6" y="290.9">C13</text>
<text x="270.5" y="292.2">GND</text>
<text x="370.8" y="293.5">C23</text>
<text x="298.4" y="297.3">GND</text>
<text x="355.4" y="294.7">+12V</text>
<text x="379.7" y="294.7">GND</text>
<text x="436.8" y="298.5">GND</text>
<text x="138.4" y="301.1">GND</text>
</g>
<g font-size="2.3">
<text x="44.7" y="133.7">20</text>
<text x="44.7" y="136.2">19</text>
<text x="48.4" y="132.4">20</text>
<text x="48.4" y="134.9">19</text>
<text x="48.4" y="137.5">18</text>
<text x="41" y="143.8">VBUS</text>
<text x="44.7" y="138.7">18</text>
<text x="44.7" y="141.3">17</text>
<text x="48.4" y="140">17</text>
<text x="48.4" y="142.6">A4B9</text>
<text x="41.2" y="146.4">SBU2</text>
<text x="42.7" y="148.9">DN2</text>
<text x="48.4" y="145.1">B8</text>
<text x="48.4" y="147.6">B7</text>
<text x="114.1" y="146.4">1</text>
<text x="114.1" y="148.9">2</text>
<text x="116.5" y="147.6">VIN</text>
<text x="122.5" y="144.4" transform="rotate(-90 122.5 144.4)">11</text>
<text x="123.5" y="147.6">GATE</text>
<text x="130.9" y="148.9">9</text>
<text x="130.9" y="146.4">10</text>
<text x="42.7" y="154">CC2</text>
<text x="42.8" y="151.4">DP2</text>
<text x="48.4" y="150.2">B6</text>
<text x="48.4" y="152.7">B5</text>
<text x="48.4" y="155.3">B4A9</text>
<text x="114.1" y="151.4">3</text>
<text x="114.1" y="154">4</text>
<text x="116.5" y="150.2">D+</text>
<text x="116.5" y="152.7">D-</text>
<text x="116.5" y="155.3">CC1</text>
<text x="123.8" y="152.7">VSET</text>
<text x="124.7" y="150.2">ISET</text>
<text x="125.3" y="155.3">SCL</text>
<text x="130.9" y="154">7</text>
<text x="130.9" y="151.4">8</text>
<text x="41" y="156.5">VBUS</text>
<text x="41.2" y="161.6">SBU1</text>
<text x="42.1" y="159.1">GND</text>
<text x="48.4" y="157.8">B1A12</text>
<text x="48.4" y="160.3">A8</text>
<text x="114.1" y="156.5">5</text>
<text x="116.5" y="157.8">CC2</text>
<text x="125.1" y="157.8">SDA</text>
<text x="130.9" y="156.5">6</text>
<text x="42.7" y="164.1">DN1</text>
<text x="42.8" y="166.7">DP1</text>
<text x="48.4" y="162.9">A7</text>
<text x="48.4" y="165.4">A6</text>
<text x="48.4" y="168">A5</text>
<text x="42.1" y="171.8">GND</text>
<text x="42.7" y="169.2">CC1</text>
<text x="48.4" y="170.5">A1B12</text>
<text x="231.1" y="178.1">1</text>
<text x="231.1" y="183.2">3</text>
<text x="231.1" y="185.7">2</text>
<text x="231.1" y="180.7">4</text>
<text x="273.2" y="239.1">33</text>
<text x="86.2" y="245.4">1</text>
<text x="99.7" y="243.4" transform="rotate(-90 99.7 243.4)">33</text>
<text x="113.2" y="245.4">32</text>
<text x="246.2" y="244.2">2</text>
<text x="246.2" y="241.6">1</text>
<text x="248.6" y="245.4">SD</text>
<text x="248.6" y="242.9">MODSEL</text>
<text x="265.6" y="242.9">PVCC</text>
<text x="265.6" y="245.4">PVCC</text>
<text x="269" y="240.3">EP</text>
<text x="273.2" y="241.6">32</text>
<text x="273.2" y="244.2">31</text>
<text x="384.7" y="245.4">2</text>
<text x="384.7" y="242.9">1</text>
<text x="387" y="244.2">MODSEL</text>
<text x="404.1" y="244.2">PVCC</text>
<text x="407.4" y="241.6">EP</text>
<text x="411.6" y="240.3">33</text>
<text x="411.6" y="242.9">32</text>
<text x="411.6" y="245.4">31</text>
<text x="86.2" y="248">2</text>
<text x="86.2" y="250.5">3</text>
<text x="88.6" y="246.7">MODSEL</text>
<text x="88.6" y="249.2">SDZ</text>
<text x="88.6" y="251.8">FAULTZ</text>
<text x="105.6" y="249.2">PVCC</text>
<text x="105.6" y="246.7">PVCC</text>
<text x="105.7" y="251.8">BSPR</text>
<text x="113.2" y="250.5">30</text>
<text x="113.2" y="248">31</text>
<text x="246.2" y="251.8">5</text>
<text x="246.2" y="249.2">4</text>
<text x="246.2" y="246.7">3</text>
<text x="248.6" y="250.5">RINP</text>
<text x="248.6" y="248">FAULT</text>
<text x="264" y="250.5">OUTPR</text>
<text x="265.8" y="248">BSPR</text>
<text x="273.2" y="246.7">30</text>
<text x="273.2" y="249.2">29</text>
<text x="273.2" y="251.8">28</text>
<text x="384.7" y="250.5">4</text>
<text x="384.7" y="248">3</text>
<text x="387" y="251.8">RINP</text>
<text x="387" y="249.2">FAULT</text>
<text x="387" y="246.7">SD</text>
<text x="402.4" y="251.8">OUTPR</text>
<text x="404.1" y="246.7">PVCC</text>
<text x="404.2" y="249.2">BSPR</text>
<text x="411.6" y="248">30</text>
<text x="411.6" y="250.5">29</text>
<text x="86.2" y="253">4</text>
<text x="86.2" y="255.6">5</text>
<text x="88.6" y="254.3">RINP</text>
<text x="88.6" y="256.9">RINN</text>
<text x="103.9" y="254.3">OUTPR</text>
<text x="106.9" y="256.9">GND</text>
<text x="113.2" y="255.6">28</text>
<text x="113.2" y="253">29</text>
<text x="246.2" y="256.9">7</text>
<text x="246.2" y="254.3">6</text>
<text x="248.6" y="255.6">PLIMIT</text>
<text x="248.6" y="253">RINN</text>
<text x="263.8" y="255.6">OUTNR</text>
<text x="266.9" y="253">GND</text>
<text x="273.2" y="254.3">27</text>
<text x="273.2" y="256.9">26</text>
<text x="384.7" y="255.6">6</text>
<text x="384.7" y="253">5</text>
<text x="387" y="256.9">PLIMIT</text>
<text x="387" y="254.3">RINN</text>
<text x="402.3" y="256.9">OUTNR</text>
<text x="405.4" y="254.3">GND</text>
<text x="411.6" y="253">28</text>
<text x="411.6" y="255.6">27</text>
<text x="86.2" y="258.1">6</text>
<text x="86.2" y="263.2">8</text>
<text x="88.6" y="259.4">PLIMIT</text>
<text x="88.6" y="261.9">GVDD</text>
<text x="103.8" y="259.4">OUTNR</text>
<text x="105.6" y="261.9">BSNR</text>
<text x="113.2" y="263.2">25</text>
<text x="113.2" y="260.7">26</text>
<text x="113.2" y="258.1">27</text>
<text x="246.2" y="261.9">9</text>
<text x="246.2" y="259.4">8</text>
<text x="248.6" y="263.2">GND</text>
<text x="248.6" y="260.7">GAIN/SLV</text>
<text x="248.6" y="258.1">GVDD</text>
<text x="265.6" y="258.1">BSNR</text>
<text x="266.2" y="263.2">BSPL</text>
<text x="266.9" y="260.7">GND</text>
<text x="273.2" y="259.4">25</text>
<text x="273.2" y="261.9">24</text>
<text x="384.7" y="263.2">9</text>
<text x="384.7" y="260.7">8</text>
<text x="384.7" y="258.1">7</text>
<text x="387" y="261.9">GAIN/SLV</text>
<text x="387" y="259.4">GVDD</text>
<text x="404.1" y="259.4">BSNR</text>
<text x="405.4" y="261.9">GND</text>
<text x="411.6" y="258.1">26</text>
<text x="411.6" y="260.7">25</text>
<text x="411.6" y="263.2">24</text>
<text x="84.9" y="268.3">10</text>
<text x="86.2" y="265.7">9</text>
<text x="88.6" y="264.5">GAIN/SLV</text>
<text x="88.6" y="267">GND</text>
<text x="88.6" y="269.6">LINP</text>
<text x="104.3" y="269.6">OUTPL</text>
<text x="106.1" y="267">BSPL</text>
<text x="106.9" y="264.5">GND</text>
<text x="113.2" y="268.3">23</text>
<text x="113.2" y="265.7">24</text>
<text x="244.9" y="269.6">12</text>
<text x="244.9" y="267">11</text>
<text x="244.9" y="264.5">10</text>
<text x="248.6" y="268.3">LINN</text>
<text x="248.6" y="265.7">LINP</text>
<text x="264.3" y="265.7">OUTPL</text>
<text x="266.9" y="268.3">GND</text>
<text x="273.2" y="264.5">23</text>
<text x="273.2" y="267">22</text>
<text x="273.2" y="269.6">21</text>
<text x="383.4" y="268.3">11</text>
<text x="383.4" y="265.7">10</text>
<text x="387" y="269.6">LINN</text>
<text x="387" y="267">LINP</text>
<text x="387" y="264.5">GND</text>
<text x="402.8" y="267">OUTPL</text>
<text x="404.6" y="264.5">BSPL</text>
<text x="405.4" y="269.6">GND</text>
<text x="411.6" y="265.7">23</text>
<text x="411.6" y="268.3">22</text>
<text x="84.9" y="270.8">11</text>
<text x="84.9" y="273.4">12</text>
<text x="84.9" y="275.9">13</text>
<text x="88.6" y="272.1">LINN</text>
<text x="88.6" y="274.6">MUTE</text>
<text x="104.2" y="274.6">OUTNL</text>
<text x="106.9" y="272.1">GND</text>
<text x="113.2" y="275.9">20</text>
<text x="113.2" y="273.4">21</text>
<text x="113.2" y="270.8">22</text>
<text x="244.9" y="274.6">14</text>
<text x="244.9" y="272.1">13</text>
<text x="248.6" y="275.9">AM1</text>
<text x="248.6" y="273.4">AM2</text>
<text x="248.6" y="270.8">MUTE</text>
<text x="264.2" y="270.8">OUTNL</text>
<text x="265.6" y="275.9">PVCC</text>
<text x="266" y="273.4">BSNL</text>
<text x="273.2" y="272.1">20</text>
<text x="273.2" y="274.6">19</text>
<text x="383.4" y="275.9">14</text>
<text x="383.4" y="273.4">13</text>
<text x="383.4" y="270.8">12</text>
<text x="387" y="274.6">AM2</text>
<text x="387" y="272.1">MUTE</text>
<text x="402.6" y="272.1">OUTNL</text>
<text x="404.5" y="274.6">BSNL</text>
<text x="411.6" y="270.8">21</text>
<text x="411.6" y="273.4">20</text>
<text x="411.6" y="275.9">19</text>
<text x="84.9" y="278.4">14</text>
<text x="84.9" y="281">15</text>
<text x="88.6" y="277.2">AM2</text>
<text x="88.6" y="279.7">AM1</text>
<text x="105.6" y="279.7">PVCC</text>
<text x="106" y="277.2">BSNL</text>
<text x="113.2" y="281">18</text>
<text x="113.2" y="278.4">19</text>
<text x="244.9" y="279.7">16</text>
<text x="244.9" y="277.2">15</text>
<text x="248.6" y="281">SYNC</text>
<text x="248.6" y="278.4">AM0</text>
<text x="265.6" y="278.4">PVCC</text>
<text x="265.6" y="281">AVCC</text>
<text x="273.2" y="277.2">18</text>
<text x="273.2" y="279.7">17</text>
<text x="383.4" y="281">16</text>
<text x="383.4" y="278.4">15</text>
<text x="387" y="279.7">AM0</text>
<text x="387" y="277.2">AM1</text>
<text x="404.1" y="277.2">PVCC</text>
<text x="404.1" y="279.7">PVCC</text>
<text x="411.6" y="278.4">18</text>
<text x="411.6" y="281">17</text>
<text x="84.9" y="283.5">16</text>
<text x="88.6" y="282.3">AM0</text>
<text x="88.6" y="284.8">SYNC</text>
<text x="105.6" y="284.8">AVCC</text>
<text x="105.6" y="282.3">PVCC</text>
<text x="113.2" y="283.5">17</text>
<text x="387" y="282.3">SYNC</text>
<text x="404.1" y="282.3">AVCC</text>
</g>
<g font-size="2.3" fill="#00f">
<text x="80" y="143.6">1uF</text>
<text x="97.8" y="143.6">10</text>
<text x="135.9" y="149.9">22.6k</text>
<text x="55.9" y="153.8">CC2</text>
<text x="96.9" y="155">CC1</text>
<text x="135.9" y="152.5">10k</text>
<text x="96.9" y="157.6">CC2</text>
<text x="115.6" y="164.9">HUSB238</text>
<text x="55.9" y="169">CC1</text>
<text x="38.1" y="175.3">USB</text>
<text x="246.4" y="184.2">L</text>
<text x="218.4" y="189.3">PJ-320D</text>
<text x="246.4" y="186.8">R</text>
<text x="51.7" y="219.8">R</text>
<text x="67.3" y="219.8">10k</text>
<text x="91.4" y="221.1">SUB_IN</text>
<text x="52" y="222.3">L</text>
<text x="67.3" y="222.3">10k</text>
<text x="269.2" y="223.6">1000uF</text>
<text x="407.7" y="224.9">1000uF</text>
<text x="153.7" y="235">100nF</text>
<text x="153.7" y="242.7">100nF</text>
<text x="123.2" y="250.3">100nF</text>
<text x="129.5" y="246.5">1000uF</text>
<text x="139.7" y="251.5">SUB+</text>
<text x="223.1" y="250.3">R</text>
<text x="237.5" y="249">1uF</text>
<text x="279.4" y="249">100nF</text>
<text x="301" y="249">R+</text>
<text x="361.5" y="251.5">R</text>
<text x="375.9" y="250.3">1uF</text>
<text x="417.8" y="250.3">100nF</text>
<text x="439.4" y="250.3">R+</text>
<text x="57.6" y="254.1">SUB_IN</text>
<text x="139.7" y="254.1">SUB+</text>
<text x="237.5" y="256.6">1uF</text>
<text x="279.4" y="256.6">100nF</text>
<text x="301" y="256.6">R-</text>
<text x="375.9" y="257.9">1uF</text>
<text x="417.8" y="257.9">100nF</text>
<text x="439.4" y="257.9">R-</text>
<text x="81.3" y="260.4">1uF 7</text>
<text x="123.2" y="260.4">100nF</text>
<text x="139.7" y="259.2">SUB-</text>
<text x="139.7" y="261.7">SUB-</text>
<text x="57.6" y="269.3">SUB_IN</text>
<text x="123.2" y="265.5">100nF</text>
<text x="139.7" y="269.3">SUB+</text>
<text x="139.7" y="266.8">SUB+</text>
<text x="223.5" y="265.5">L</text>
<text x="237.5" y="264.2">1uF</text>
<text x="280.7" y="264.2">100nF C19</text>
<text x="301" y="264.2">L+</text>
<text x="361.9" y="266.8">L</text>
<text x="375.9" y="265.5">1uF</text>
<text x="419.1" y="265.5">100nF C29</text>
<text x="439.4" y="265.5">L+</text>
<text x="123.2" y="275.7">100nF</text>
<text x="139.7" y="274.4">SUB-</text>
<text x="279.4" y="271.9">100nF</text>
<text x="301" y="271.9">L-</text>
<text x="417.8" y="273.1">100nF</text>
<text x="439.4" y="273.1">L-</text>
<text x="139.7" y="276.9">SUB-</text>
<text x="290.8" y="280.8">10</text>
<text x="130.8" y="284.6">10</text>
<text x="247.6" y="285.8">TPA3118D2QDAPRQ1</text>
<text x="301" y="287.1">1uF</text>
<text x="386.1" y="287.1">TPA3118D2QDAPRQ1</text>
<text x="429.3" y="282">10</text>
<text x="87.6" y="291.9">TPA3116D2DAD</text>
<text x="141" y="290.9">1uF</text>
<text x="252.7" y="290.9">100nF</text>
<text x="361.9" y="293.5">100nF</text>
<text x="439.4" y="288.4">1uF</text>
</g>
<g font-size="1.6" fill="#000080">
<text x="278.1" y="223.7">C14</text>
<text x="416.6" y="225">C24</text>
<text x="132.1" y="244.1">C3</text>
</g>
</svg>
